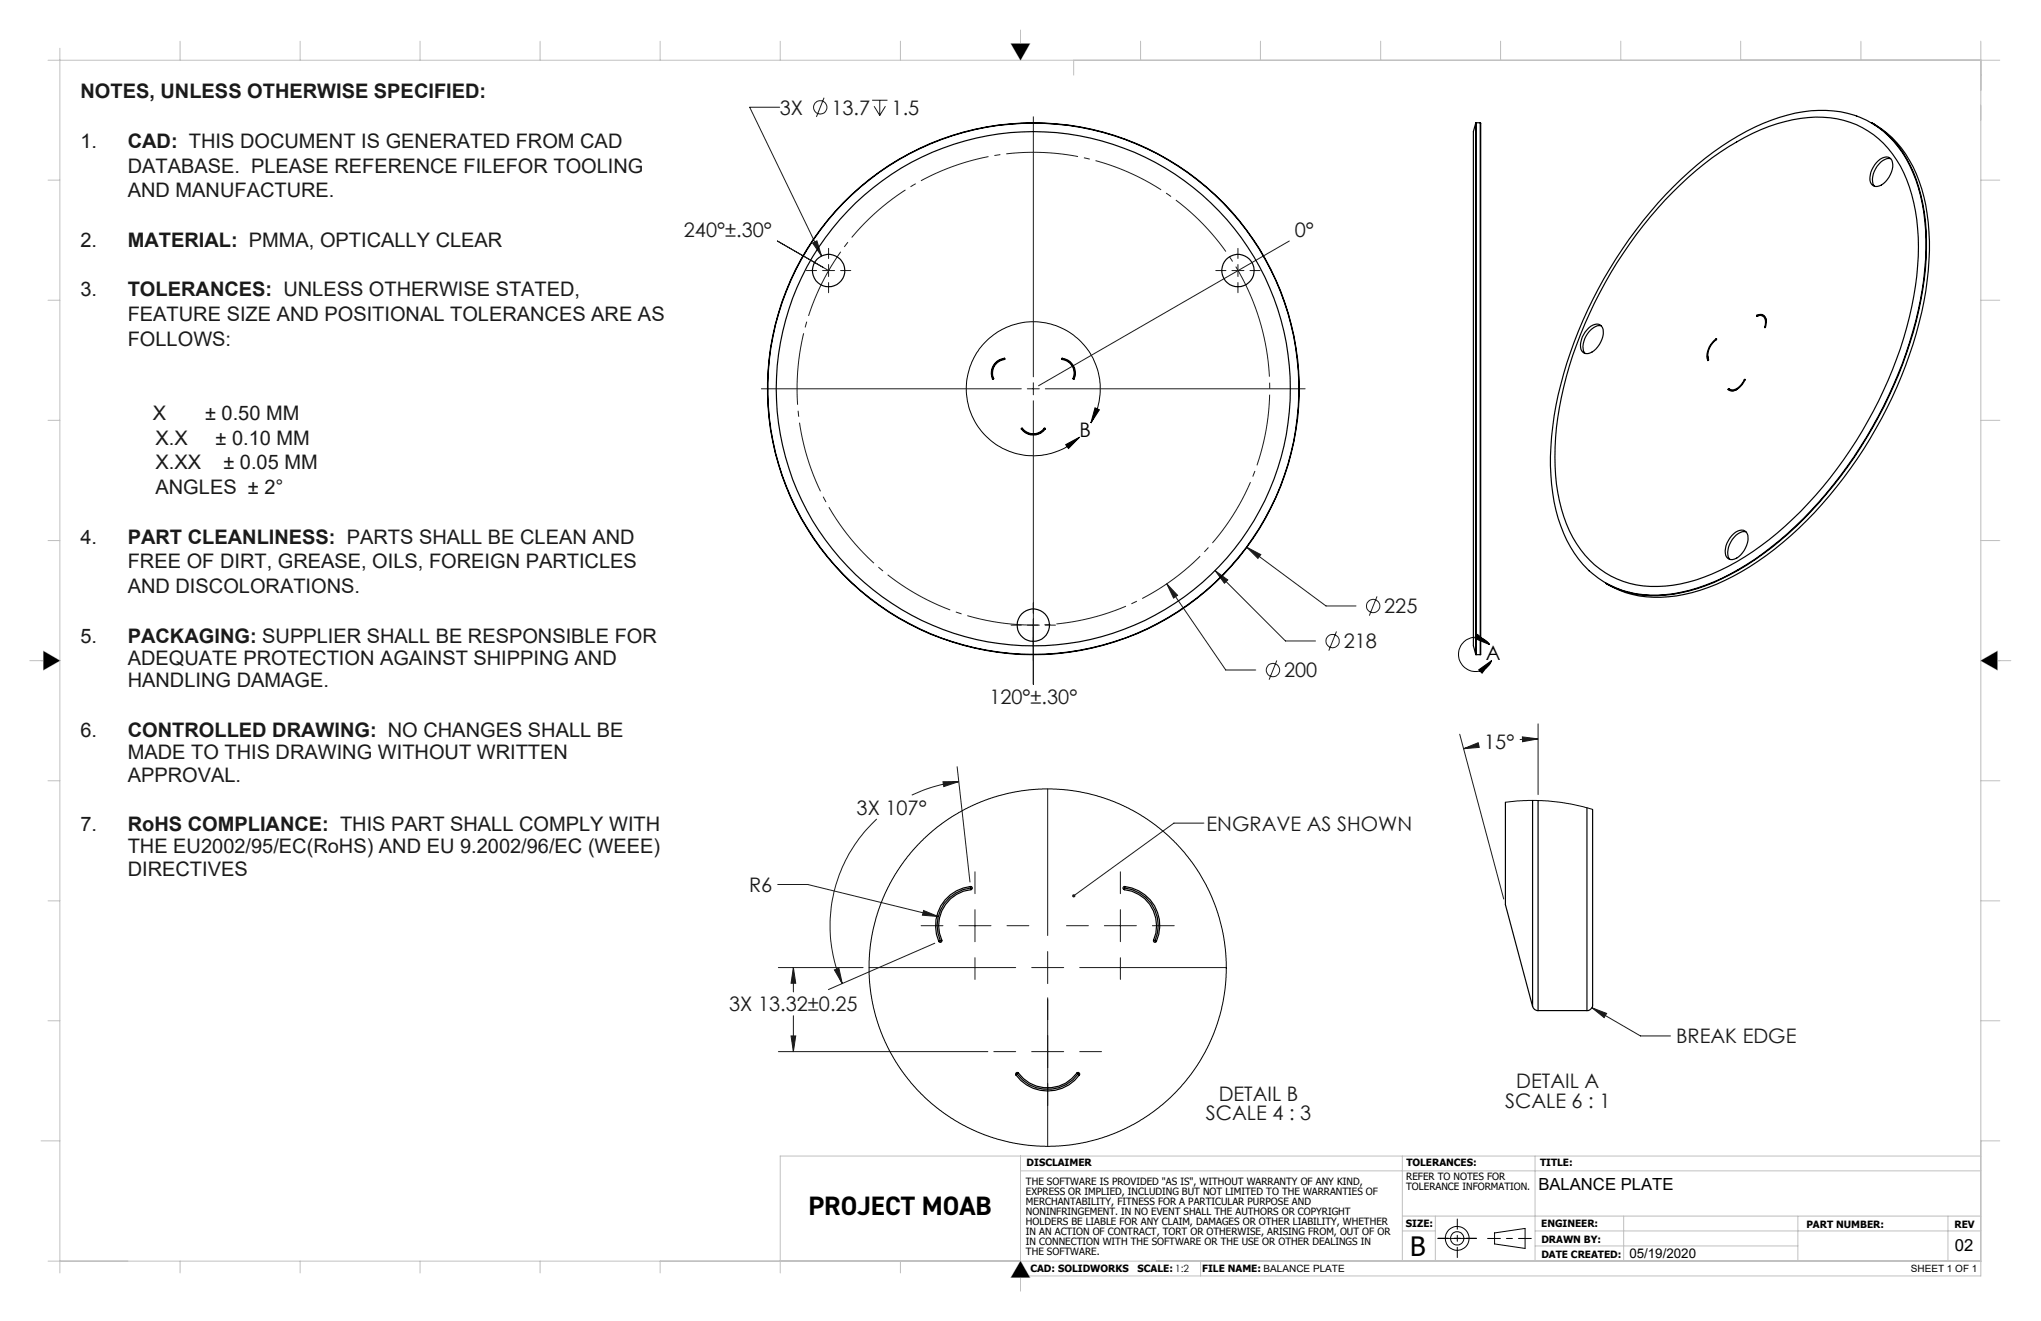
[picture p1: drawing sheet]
<svg xmlns="http://www.w3.org/2000/svg" width="432mm" height="279mm" viewBox="0 0 432 279" stroke-linecap="round" stroke-linejoin="round" font-family="sans-serif">
<g fill="none" stroke="#000" stroke-width=".21">
<path d="M225.5 94.1l2.9-1.6-2.3 2.4zM230.8 89.5a14.2 14.2 0 0 0-10.7-21.4 14.2 14.2 0 0 0-14.9 18.6 14.2 14.2 0 0 0 23.2 5.8M231.7 86.3l.9 .4-1.8 2.8zM312.6 134.2l2.6 2.1-3.1-1.2zM315.2 136.3a3.6 3.6 0 0 0-5.6-.4 3.6 3.6 0 0 0 .6 5.6 3.6 3.6 0 0 0 5.4-1.8M312.8 141.7l2.8-2-2.1 2.7zM304.2 261.9h8.1M316.2 260.8l6.5-1v4.3l-6.5-1z"/>
<circle cx="308.3" cy="261.9" r="2.52"/>
<circle cx="308.3" cy="261.9" r="1.41"/>
</g>
<path d="M308.3 266v-8.2M312.4 261.9h-8.2" fill="none" stroke="#000" stroke-width=".21" stroke-dasharray="15.2 1.3 1.3 1.3" stroke-dashoffset="13.1"/>
<path d="M314.7 261.9h9.3" fill="none" stroke="#000" stroke-width=".21" stroke-dasharray="15.2 1.3 1.3 1.3" stroke-dashoffset="12.5"/>
<g fill="none" stroke="#c0c0c0" stroke-width=".21">
<path d="M10.2 12.7h412.9M12.7 10.2v259M38.1 8.7v4M63.5 8.7v4M88.9 8.7v4M114.3 8.7v4M139.7 8.7v4M165.1 8.7v4M190.5 8.7v4M213.9 9.2h4l-2 3.5zM215.9 6.3v6.4M227.2 12.7v3.2"/>
<path d="M241.3 8.7v4M266.7 8.7v4M292.1 8.7v4M317.5 8.7v4M342.9 8.7v4M368.3 8.7v4M393.7 8.7v4M419.1 8.7v261.2h-203.2M10.2 38.1h2.5M419.1 38.1h4M10.2 63.5h2.5M419.1 63.5h4"/>
<path d="M10.2 88.9h2.5M419.1 88.9h4M10.2 114.3h2.5M419.1 114.3h4M6.3 139.7h6.4M9.2 137.7l3.5 2-3.5 2zM419.1 139.7h6.3M419.1 139.7l3.5-2v4zM10.2 165.1h2.5M419.1 165.1h4M10.2 190.5h2.5M419.1 190.5h4"/>
<path d="M10.2 215.9h2.5M419.1 215.9h4M8.7 241.3h4M215.9 247.7h203.2M215.9 244.5v28.6M296.7 244.5v22.2M296.7 257.2h122.4M303.7 257.2v9.5M324.8 244.5v22.2M343.5 257.2v9.5M380.4 257.2v9.5M412.1 257.2v9.5"/>
<path d="M419.1 244.5h-254v24.7M419.1 241.3h4M10.2 266.7h408.9M38.1 266.7v2.5M63.5 266.7v2.5M88.9 266.7v2.5M114.3 266.7v2.5M139.7 266.7v2.5M190.5 266.7v2.5M215.9 266.7l2 3.5h-4zM254 266.7v3.2M296.7 260.4h7"/>
<path d="M324.8 263.5h55.6M324.8 260.4h94.3"/>
</g>
<path d="M215.9 9.2v3.5l2-3.5zM213.9 9.2l2 3.5v-3.5zM9.2 137.7v2h3.5zM9.2 139.7v2l3.5-2zM419.1 139.7h3.5v-2zM419.1 139.7l3.5 2v-2zM215.9 266.7v3.5h2zM215.9 266.7l-2 3.5h2z" fill-rule="evenodd" fill="#000"/>
<g fill="none" stroke="#191924" stroke-width=".21">
<path d="M165 22.7h-6.4l15.2 31.5M174.3 20.7l-1.6 4M184.5 21.2h3.2M184.9 22.5l1.2 1.9M186.1 21.2v3.2M187.3 22.5l-1.2 1.9M218.6 24.7v55M164.5 51l10.8 6.2M170.6 57.2h2.2M171.9 51.4l.9-.5 1 3.3zM174 57.2h2.6M175.3 52.5v2.2"/>
<path d="M175.3 56v2.5M175.3 59.8v2.1M177.8 57.2h2.2M257.2 57.2h2.2M260.6 57.2h2.6M261.9 52.5v2.2M261.9 56v2.5M261.9 59.8v2.1M264.4 57.2h2.2M272.8 51l-53.1 30.6M161.1 82.2h55M217.3 82.2h2.6"/>
<path d="M218.6 81v2.5M218.6 84.8v59.9M221.2 82.2h54.9M263.8 115.7l2.9 1.6-.6 .8zM263.8 115.7l16.7 12.5h6.4M213.9 132.2h2.2M217.3 132.2h2.6M221.2 132.2h2.1M246.8 123.5l12.5 18.2h6.4M246.8 123.5l2.3 2.4-.8 .6zM257.1 120.7l2.7 2-.8 .7zM257.1 120.7l14.9 14.9h6.3"/>
<path d="M270.1 139.7l-1.6 4.1M282.8 133.6l-1.7 4M291.3 126.2l-1.6 4M308.8 155.3l9.3 34.8M309.6 158.4l3.1-1.3 .2 1zM312.8 157.6l-3.2 .8M322.1 155.9l3.3 .4-3.3 .6zM325.4 156.3l-3.9 .1M325.4 153.1v15M185.5 173.2a30.7 30.7 0 0 0-7.3 34.8M199.5 165.3h3.3l-3.1 1.1zM202.5 162.2l2.7 24.3"/>
<path d="M202.8 165.3a32.4 32.4 0 0 0-9.9 2.9M221.7 166.9v31M254.7 174.1h-6.3l-21.2 15.4M164.5 187.1h6.4l27.6 6.8M194.9 195.8h4.6M195.4 192.6l3.1 1.3-3.3-.3zM197.8 199.5l-22.5 9.8M202.9 195.8h6.8M206.3 184.4v4.6M206.3 192.4v6.8M213 195.8h4.7M225.6 195.8h4.7"/>
<path d="M233.6 195.8h6.8M237 184.4v4.6M237 192.4v6.8M243.8 195.8h4.6M164.7 204.6h17.9M167.4 219.1h.9l-.4 3.3zM167.9 204.6l.4 3.4h-.9zM167.9 204.6v5.2M167.9 214.8v7.6M176.5 205.1l1-.3 .7 3.2zM183.9 204.6h31M206.3 202.6v4.6"/>
<path d="M218.3 204.6h6.7M221.7 201.3v6.7M221.7 211v31.5M228.4 204.6h31M237 202.6v4.6M336.8 213.1l3.1 1.2-.5 .9zM336.8 213.1l10.3 6h6.3M164.7 222.4h44.3M210.3 222.4h4.6M218.3 222.4h6.7M228.4 222.4h4.6"/>
<circle cx="173.5" cy="22.7" r="1.42"/>
<circle cx="281.9" cy="135.6" r="1.41"/>
<circle cx="290.5" cy="128.2" r="1.41"/>
<circle cx="269.3" cy="141.7" r="1.41"/>
</g>
<path d="M266.4 67.6a50 50 0 0 0-83.7-20.1 50 50 0 0 0 23 83 50 50 0 0 0 61.4-60.4l-.7-2.5" fill="none" stroke="#191924" stroke-width=".21" stroke-dasharray="15.2 1.3 1.3 1.3" stroke-dashoffset="2.9" stroke-linecap="butt"/>
<path d="M231.7 86.3l.9 .4-1.8 2.8zM225.5 94.1l2.9-1.6-2.3 2.4zM312.6 134.2l2.6 2.1-3.1-1.2zM312.8 141.7l2.8-2-2.1 2.7z" fill="#000"/>
<g fill="#191924">
<path d="M226.9 189.3a.35 .35 0 0 1 .5-.1 .35 .35 0 0 1 0 .5 .35 .35 0 0 1-.5 0l.3-.2-.3 .2z"/>
<path d="M246.8 123.5l2.3 2.4-.8 .6z"/>
<path d="M171.9 51.4l1.9 2.8-1-3.3zM263.8 115.7l2.3 2.4 .6-.8zM257.1 120.7l1.9 2.7 .8-.7zM322.1 155.9l3.3 .4-3.3 .6zM309.6 158.4l3.1-1.3 .2 1zM336.8 213.1l2.6 2.1 .5-.9zM195.4 192.6l-.2 1 3.3 .3zM199.5 165.3h3.3l-3.1 1.1zM176.5 205.1l1-.3 .7 3.2zM167.9 204.6l.4 3.4h-.9zM167.4 219.1h.9l-.4 3.3z"/>
</g>
<g fill="none" stroke="#000" stroke-width=".25">
<path d="M312.2 26l-.5 1.8v108.8l.5 1.8M312.2 26v112.4M312.3 26h-.1M312.3 26v112.5M312.3 26h.9M313.2 26l.1 .1-.1 112.4M313.2 26v112.5M354 39.5a57.9 57.9 0 0 1 22.4-14.7 24.5 24.5 0 0 1 18.5 .6 21.7 21.7 0 0 1 10.4 12.6 47.3 47.3 0 0 1 1.4 23.2 92.3 92.3 0 0 1-30.3 53.1 47.8 47.8 0 0 1-22.4 11.3 20.7 20.7 0 0 1-18.1-5.2 28.7 28.7 0 0 1-7.6-18 67.5 67.5 0 0 1 4.8-30.1 94.5 94.5 0 0 1 20.9-32.8zM395.9 25.9a22.2 22.2 0 0 1 10.7 14.1 50.8 50.8 0 0 1 .4 23.8 92.9 92.9 0 0 1-29.8 51 49.1 49.1 0 0 1-20.9 10.9 21.8 21.8 0 0 1-16.6-2.3 23.1 23.1 0 0 0 17.7 1.6 52.7 52.7 0 0 0 20.8-12 92.7 92.7 0 0 0 28.6-51.8 46.5 46.5 0 0 0-2-24.8 21.8 21.8 0 0 0-8.9-10.5zM397.4 34a1.95 1.95 0 0 1 2.6-.4 4.3 4.3 0 0 1-1.5 5.2 1.59 1.59 0 0 1-1.7 .6 1.59 1.59 0 0 1-1.2-1.3 5.2 5.2 0 0 1 1.8-4.1zM400 33.5a3.4 3.4 0 0 0-3.2 2.2 3.3 3.3 0 0 0-.2 3.7M353.9 40.6a56.3 56.3 0 0 1 22.1-14.4 23.3 23.3 0 0 1 18 .8 22 22 0 0 1 10.5 14.2 50 50 0 0 1 0 23.6 89.7 89.7 0 0 1-28.5 48 47.6 47.6 0 0 1-20.5 10.7 21.3 21.3 0 0 1-15.9-2.4 23.2 23.2 0 0 1-9.7-15.2 55.7 55.7 0 0 1 1.5-26.3 91.4 91.4 0 0 1 22.5-39z"/>
<path d="M212.5 75.8h.1l-.1 .2M212.5 75.8a3.2 3.2 0 0 0-2.5 4.4M212.5 75.8v.1M212.5 76a2.88 2.88 0 0 0-2.3 4M212.5 75.9a2.97 2.97 0 0 0-2.4 4.2M212.5 75.9v.1M224.7 76a2.92 2.92 0 0 1 2.3 4M224.7 75.8a3.1 3.1 0 0 1 2.5 4.4M224.7 75.8l-.1 .1 .1 .1M224.7 75.9a2.97 2.97 0 0 1 2.4 4.2M224.7 75.9v.1M224.7 75.8v.1"/>
<path d="M336.1 69.4a1.95 1.95 0 0 1 2.7-.4 3.6 3.6 0 0 1-.4 3.8 3.1 3.1 0 0 1-3.2 1.9 2.64 2.64 0 0 1-.4-3.4l.6-1.1zM338.7 68.9a3.7 3.7 0 0 0-3.4 2.7l-.4 1.6a1.83 1.83 0 0 0 .5 1.6M361.3 75.2l.2 1M361.4 76.2h-.1M361.5 76.1l-.2 .1M361.5 76.1h.1M363.1 71.6l.1 .1a4.4 4.4 0 0 0-1.7 4.4M363.1 71.6a4.4 4.4 0 0 0-1.8 4.6M363.1 71.6v.2M371.7 66.9a1.2 1.2 0 0 1 1.3 0 1.2 1.2 0 0 1 .5 1.3l-.2 1M371.7 66.7a1.33 1.33 0 0 1 1.5 0 1.33 1.33 0 0 1 .5 1.5l-.2 1-.1 .1-.1-.1M371.7 66.7l-.1 .1 .1 .1"/>
<path d="M371.7 66.7l.1 .1M371.8 66.8a1.26 1.26 0 0 1 1.4 0 1.26 1.26 0 0 1 .5 1.3M371.8 66.8l-.1 .1M373.3 69.2l.2 .1M210.1 80.1l-.1 .1M210.2 80l-.1 .2h-.1M210.2 80l-.1 .1M216.1 90.7a3.1 3.1 0 0 0 5 0M216.2 90.7a3 3 0 0 0 4.8 0M216.3 90.6a2.85 2.85 0 0 0 4.6 0M216.3 90.6h-.2v.1M216.3 90.6l-.2 .1"/>
<path d="M220.9 90.6h.2v.1M220.9 90.6l.2 .1M227 80l.1 .2h.1M227 80l.1 .1M227.1 80.1l.1 .1M365.8 82.2l-.2 .2M365.8 82.2v.1M365.8 82.3a1.36 1.36 0 0 0 1.7 .1M365.8 82.3l-.2 .1M369 80.3a2.84 2.84 0 0 1-3 2.1l-.2-.2M369 80.3h.2M369 80.3l.2 .1"/>
<path d="M369.2 80.3a3.5 3.5 0 0 1-3 2.4l-.6-.3M366.4 113.3a2.13 2.13 0 0 1 3-.8 3.6 3.6 0 0 1-.4 3.9 2.99 2.99 0 0 1-3.2 1.9 1.86 1.86 0 0 1-.7-2.3l.3-1.1zM369.4 112.5a3.4 3.4 0 0 0-3.2 2.1 3.3 3.3 0 0 0-.2 3.7M312.2 138.4l.1 .1M312.3 138.5h.9M318.5 169.7v21.6l5.7 21.6M324.2 169.3v43.6M325.4 169.3v44.4M335.7 170.9v42.8M336.9 171.2v40.7a1.39 1.39 0 0 1-1.2 1.8M198.9 199l-.3 .1M199.2 198.9a.34 .34 0 0 1-.1 .4 .34 .34 0 0 1-.5-.2"/>
<path d="M199.2 198.9l-.3 .1M205.3 187.5a.34 .34 0 0 1 .4 .3 .34 .34 0 0 1-.3 .4M205.3 187.5a8.3 8.3 0 0 0-6.7 11.6M205.3 187.5l.1 .3M205.4 187.8a8 8 0 0 0-6.5 11.2M205.4 187.8v.4M205.4 188.2a7.6 7.6 0 0 0-6.2 10.7M237.9 188.2a7.6 7.6 0 0 1 6.2 10.7M237.9 187.8a8 8 0 0 1 6.5 11.2M237.9 187.8v.4M237.9 187.5a8.3 8.3 0 0 1 6.8 11.6M237.9 187.5a.34 .34 0 0 0-.3 .3 .34 .34 0 0 0 .3 .4"/>
<path d="M237.9 187.5v.3M244.1 198.9a.32 .32 0 0 0 .1 .4 .32 .32 0 0 0 .5-.2M244.1 198.9l.3 .1M244.4 199l.3 .1M324.2 212.9a1.19 1.19 0 0 0 1.2 .8M325.4 213.7h10.3M214.9 227.4a8.3 8.3 0 0 0 13.5 0M215.2 227.2a8 8 0 0 0 12.9 0M215.2 227.2l-.3 .2M215.5 227a7.7 7.7 0 0 0 12.3 0M215.5 227a.33 .33 0 0 0-.5-.1 .33 .33 0 0 0-.1 .5M215.5 227l-.3 .2"/>
<path d="M227.8 227a.33 .33 0 0 1 .5-.1 .33 .33 0 0 1 .1 .5M227.8 227l.3 .2M228.1 227.2l.3 .2"/>
<circle cx="175.3" cy="57.2" r="3.4"/>
<circle cx="261.9" cy="57.2" r="3.4"/>
<circle cx="218.6" cy="82.2" r="56.2"/>
<circle cx="218.6" cy="82.2" r="54.4"/>
<circle cx="218.6" cy="82.2" r="56.3"/>
<circle cx="218.6" cy="132.2" r="3.4"/>
</g>
<g fill="none" stroke="#000" stroke-width=".21">
<path d="M318.5 169.7l4.8-.4 4.2 .1 4.8 .6 4.6 1.2"/>
<circle cx="221.6" cy="204.6" r="37.8"/>
</g>
<g font-size="5.6">
<text x="171.1" y="257">PROJECT MOAB</text>
<text x="298.3" y="265.6">B</text>
</g>
<g font-size="4.2" fill="#191924">
<text x="17" y="20.8">NOTES, UNLESS OTHERWISE SPECIFIED:</text>
<text x="165" y="24.2">3X</text>
<text x="175.9" y="24.2">13.7</text>
<text x="188.6" y="24.2">1.5</text>
<text x="17" y="31.3">1.</text>
<text x="27" y="31.3">CAD: THIS DOCUMENT IS GENERATED FROM CAD</text>
<text x="27" y="36.5">DATABASE. PLEASE REFERENCE FILEFOR TOOLING</text>
<text x="27" y="41.7">AND MANUFACTURE.</text>
<text x="17" y="52.2">2.</text>
<text x="27" y="52.2">MATERIAL: PMMA, OPTICALLY CLEAR</text>
<text x="144.7" y="50">240°±.30°</text>
<text x="274" y="50">0°</text>
<text x="17" y="62.7">3.</text>
<text x="27" y="62.7">TOLERANCES: UNLESS OTHERWISE STATED,</text>
<text x="27" y="67.9">FEATURE SIZE AND POSITIONAL TOLERANCES ARE AS</text>
<text x="27" y="73.1">FOLLOWS:</text>
<text x="32.3" y="88.8">X</text>
<text x="43.4" y="88.8">± 0.50 MM</text>
<text x="32.9" y="94.1">X.X</text>
<text x="45.6" y="94.1">± 0.10 MM</text>
<text x="32.9" y="99.3">X.XX</text>
<text x="47.3" y="99.3">± 0.05 MM</text>
<text x="32.9" y="104.5">ANGLES ± 2°</text>
<text x="17" y="115">4.</text>
<text x="27" y="115">PART CLEANLINESS: PARTS SHALL BE CLEAN AND</text>
<text x="27" y="120.2">FREE OF DIRT, GREASE, OILS, FOREIGN PARTICLES</text>
<text x="27" y="125.5">AND DISCOLORATIONS.</text>
<text x="292.9" y="129.7">225</text>
<text x="17" y="135.9">5.</text>
<text x="27" y="135.9">PACKAGING: SUPPLIER SHALL BE RESPONSIBLE FOR</text>
<text x="284.3" y="137.1">218</text>
<text x="27" y="140.7">ADEQUATE PROTECTION AGAINST SHIPPING AND</text>
<text x="271.7" y="143.3">200</text>
<text x="27" y="145.4">HANDLING DAMAGE.</text>
<text x="209.3" y="148.9">120°±.30°</text>
<text x="17" y="155.9">6.</text>
<text x="27" y="155.9">CONTROLLED DRAWING: NO CHANGES SHALL BE</text>
<text x="27" y="160.6">MADE TO THIS DRAWING WITHOUT WRITTEN</text>
<text x="314" y="158.4">15°</text>
<text x="27" y="165.3">APPROVAL.</text>
<text x="181.2" y="172.3">3X 107°</text>
<text x="17" y="175.8">7.</text>
<text x="27" y="175.8">RoHS COMPLIANCE: THIS PART SHALL COMPLY WITH</text>
<text x="255.3" y="175.7">ENGRAVE AS SHOWN</text>
<text x="27" y="180.5">THE EU2002/95/EC(RoHS) AND EU 9.2002/96/EC (WEEE)</text>
<text x="27" y="185.2">DIRECTIVES</text>
<text x="158.5" y="188.7">R6</text>
<text x="154.3" y="213.9">3X 13.32±0.25</text>
<text x="354.6" y="220.7">BREAK EDGE</text>
<text x="257.8" y="232.8">DETAIL B</text>
<text x="320.8" y="230.1">DETAIL A</text>
<text x="255.1" y="237">SCALE 4 : 3</text>
<text x="318.4" y="234.2">SCALE 6 : 1</text>
</g>
<g font-size="4.2">
<text x="228.4" y="92.3">B</text>
<text x="314.3" y="139.6">A</text>
</g>
<g font-size="3.5">
<text x="325.5" y="251.7">BALANCE PLATE</text>
<text x="413.6" y="264.7">02</text>
</g>
<text font-size="2.8" x="344.7" y="266">05/19/2020</text>
<g font-size="2.1">
<text x="217.1" y="250.5">THE SOFTWARE IS PROVIDED &quot;AS IS&quot;, WITHOUT WARRANTY OF ANY KIND,</text>
<text x="217.2" y="246.7">DISCLAIMER</text>
<text x="297.5" y="249.6">REFER TO NOTES FOR</text>
<text x="297.5" y="251.7">TOLERANCE INFORMATION.</text>
<text x="297.5" y="246.7">TOLERANCES:</text>
<text x="325.8" y="246.7">TITLE:</text>
<text x="217.1" y="252.6">EXPRESS OR IMPLIED, INCLUDING BUT NOT LIMITED TO THE WARRANTIES OF</text>
<text x="217.1" y="254.8">MERCHANTABILITY, FITNESS FOR A PARTICULAR PURPOSE AND</text>
<text x="217.1" y="256.9">NONINFRINGEMENT. IN NO EVENT SHALL THE AUTHORS OR COPYRIGHT</text>
<text x="217.1" y="259">HOLDERS BE LIABLE FOR ANY CLAIM, DAMAGES OR OTHER LIABILITY, WHETHER</text>
<text x="217.1" y="261.1">IN AN ACTION OF CONTRACT, TORT OR OTHERWISE, ARISING FROM, OUT OF OR</text>
<text x="217.1" y="263.2">IN CONNECTION WITH THE SOFTWARE OR THE USE OR OTHER DEALINGS IN</text>
<text x="297.5" y="259.6">SIZE:</text>
<text x="326.1" y="259.6">ENGINEER:</text>
<text x="326.1" y="262.9">DRAWN BY:</text>
<text x="382.2" y="259.8">PART NUMBER:</text>
<text x="413.5" y="259.8">REV</text>
<text x="217.1" y="265.3">THE SOFTWARE.</text>
<text x="218" y="269">CAD: SOLIDWORKS</text>
<text x="240.7" y="269">SCALE: 1:2</text>
<text x="254.4" y="269">FILE NAME: BALANCE PLATE</text>
<text x="326.1" y="266.1">DATE CREATED:</text>
<text x="404.3" y="269">SHEET 1 OF 1</text>
</g>
</svg>
